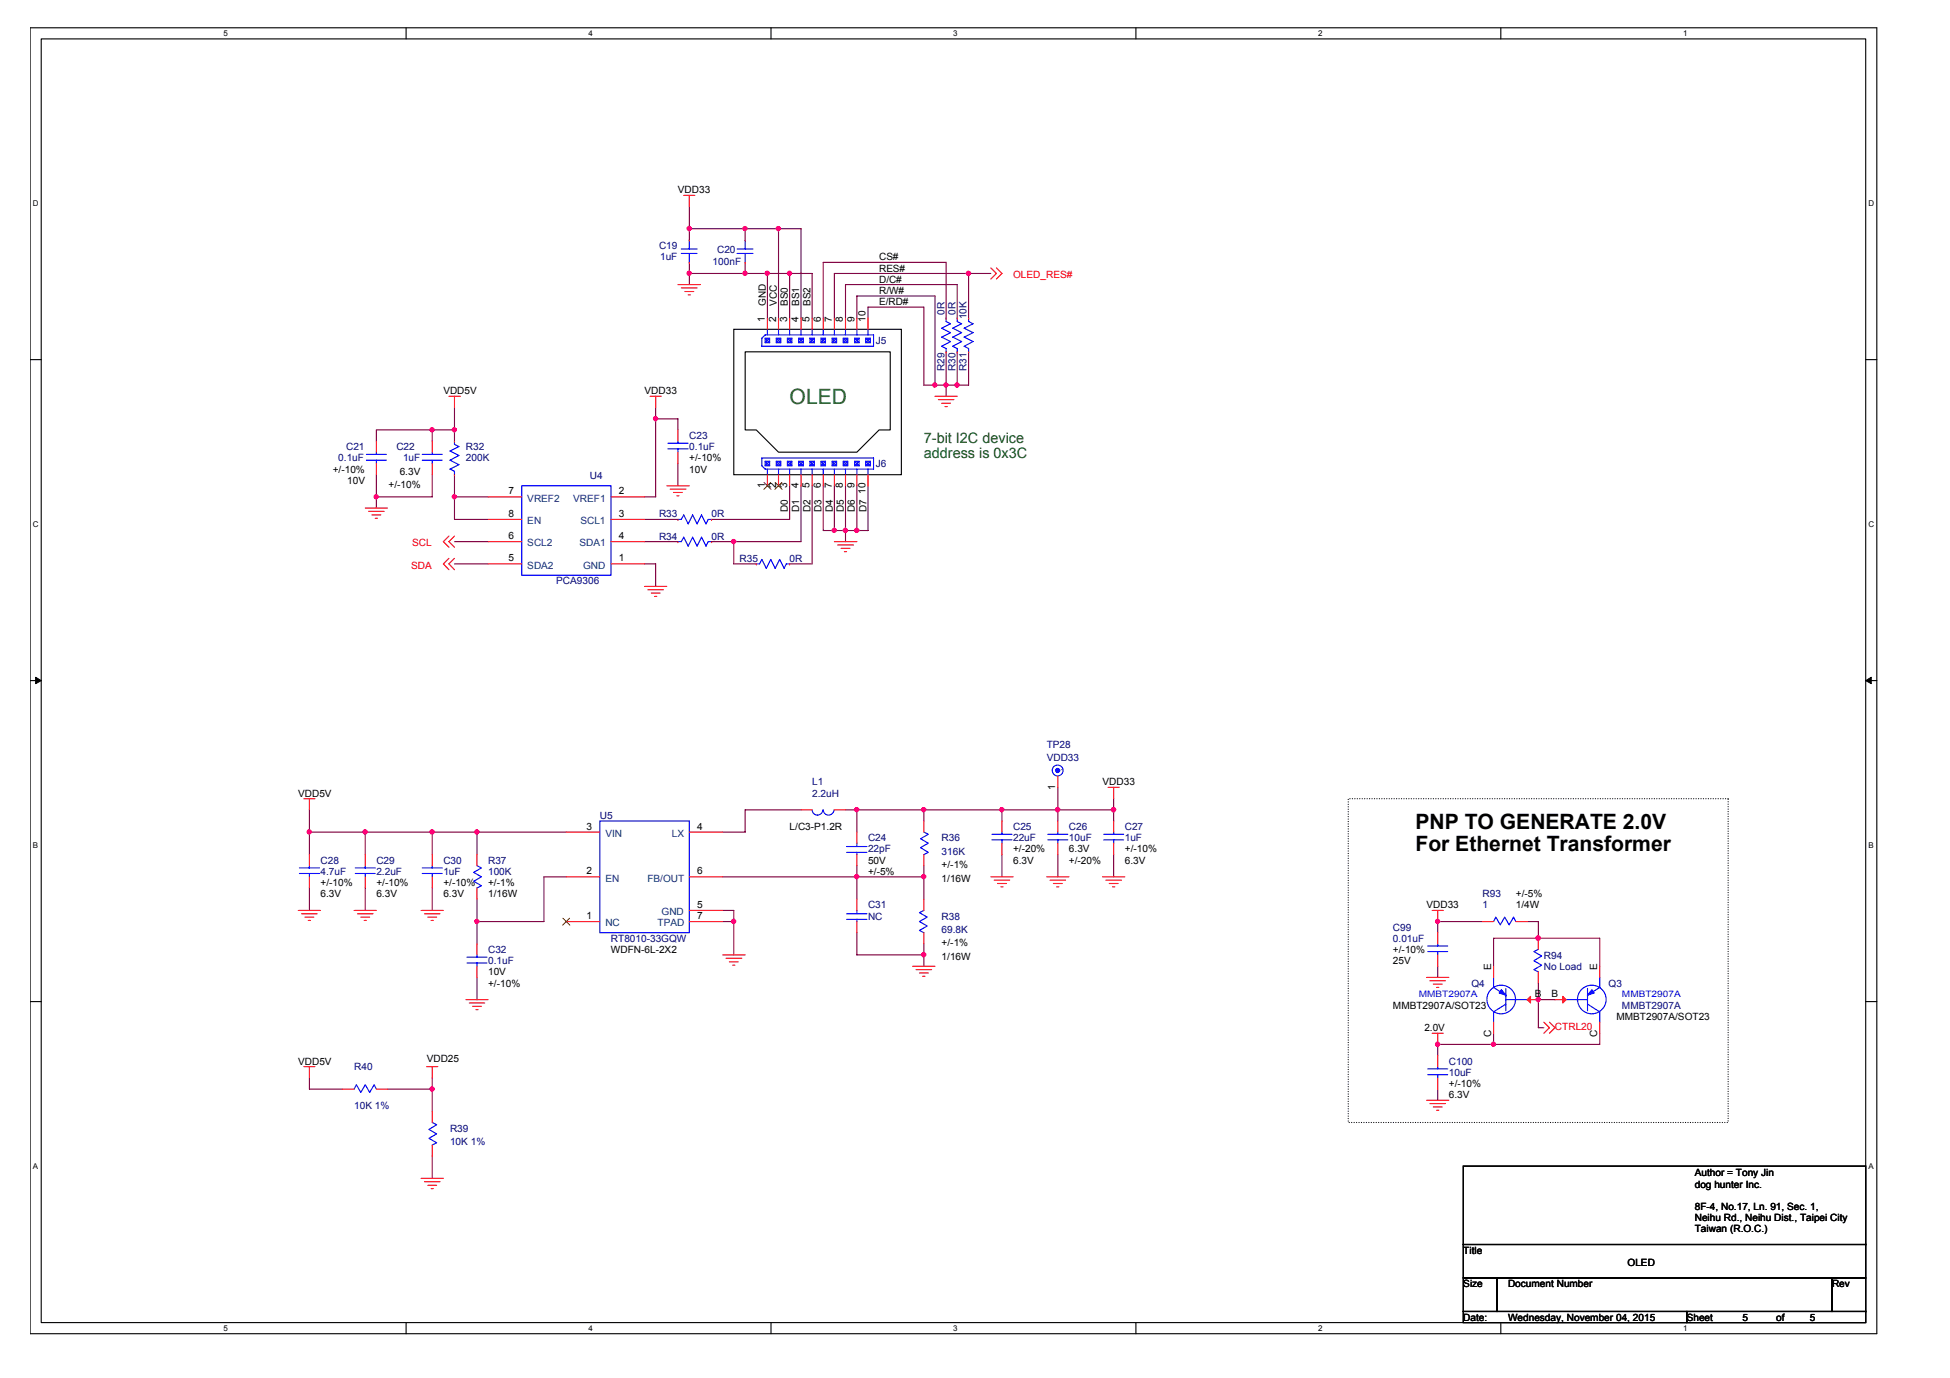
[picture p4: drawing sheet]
<svg xmlns="http://www.w3.org/2000/svg" width="297mm" height="210mm" viewBox="0 0 297 210" stroke-linecap="round" stroke-linejoin="round" font-family="sans-serif">
<path d="M4.6 4.2h281.3v199h-281.3zM6.3 5.9h277.9v195.6h-277.9z" fill="none" stroke="#000" stroke-width=".17"/>
<g fill="#fff">
<path d="M34.1 4.4h.6v1.4h-.6z"/>
<path d="M34.1 201.6h.6v1.4h-.6z"/>
</g>
<path d="M61.9 4.2v1.7M61.9 201.5v1.7" fill="none" stroke="#000" stroke-width=".17"/>
<g fill="#fff">
<path d="M89.6 4.4h.7v1.4h-.7z"/>
<path d="M89.6 201.6h.7v1.4h-.7z"/>
</g>
<path d="M117.4 4.2v1.7M117.4 201.5v1.7" fill="none" stroke="#000" stroke-width=".17"/>
<g fill="#fff">
<path d="M145.2 4.4h.7v1.4h-.7z"/>
<path d="M145.2 201.6h.7v1.4h-.7z"/>
</g>
<path d="M173 4.2v1.7M173 201.5v1.7" fill="none" stroke="#000" stroke-width=".17"/>
<g fill="#fff">
<path d="M200.8 4.4h.6v1.4h-.6z"/>
<path d="M200.8 201.6h.6v1.4h-.6z"/>
</g>
<path d="M228.6 4.2v1.7M228.6 201.5v1.7" fill="none" stroke="#000" stroke-width=".17"/>
<g fill="#fff">
<path d="M256.4 4.4h.6v1.4h-.6z"/>
<path d="M256.4 201.6h.6v1.4h-.6z"/>
<path d="M5 30.4h.8v1.3h-.8z"/>
<path d="M284.6 30.4h.8v1.3h-.8z"/>
<path d="M5 79.2h.8v1.4h-.8z"/>
<path d="M284.6 79.2h.8v1.4h-.8z"/>
</g>
<path d="M4.6 54.8h1.7M284.2 54.8h1.7" fill="none" stroke="#000" stroke-width=".17"/>
<g fill="#fff">
<path d="M5 128.1h.8v1.4h-.8z"/>
<path d="M284.6 128.1h.8v1.4h-.8z"/>
</g>
<path d="M4.6 103.7h1.7M284.2 103.7h1.7" fill="none" stroke="#000" stroke-width=".17"/>
<path d="M5.4 103.2l.9 .5-.9 .4zM284.2 103.7l.8-.5v.9z" fill="#000" stroke="#000" stroke-width=".15"/>
<g fill="#fff">
<path d="M5 177h.8v1.3h-.8z"/>
<path d="M284.6 177h.8v1.3h-.8z"/>
</g>
<path d="M111.8 50.2h25.5v22.1h-25.5zM113.5 53.6h22.1v11.9h-1.7l-3.4 3.4h-11.9l-3.4-3.4h-1.7zM4.6 152.6h1.7M284.2 152.6h1.7M222.9 177.6h61.3v12h-61.3zM222.9 189.6h61.3v5h-61.3zM222.9 194.6h5.1v5.2h-5.1zM222.9 199.8h34v1.7h-34zM228 194.6h51.1v5.2h-51.1zM256.9 199.8h27.3v1.7h-27.3zM279.1 194.6h5.1v5.2h-5.1z" fill="none" stroke="#000" stroke-width=".17"/>
<path d="M205.4 121.7h57.8v49.3h-57.8z" fill="none" stroke="#000" stroke-width=".17" stroke-dasharray="0 .3"/>
<g fill="none" stroke="#800040" stroke-width=".17">
<path d="M105 34.8h17v13.7M105 31.5v5.1M105 40v3.3M113.5 34.8v1.8M113.5 40v1.7M118.6 34.8v13.7M105 41.7h18.7v6.8M116.9 41.7v6.8M120.3 41.7v6.8M125.4 48.5v-8.5h18.7v8.5M128.8 48.5v-5.2h17v5.2M130.5 48.5v-3.4h11.9v13.6"/>
<path d="M132.2 48.5v-1.7h8.5v11.9h6.8v-5.1M144.1 53.6v6.8M145.8 53.6v5.1M147.5 41.7v6.8M150.9 41.7h-23.8v6.8M57.3 72.3v5.1M65.8 65.5v1.7M65.8 72.3v3.4h-8.5M69.2 75.7v3.4h5.2M69.2 65.5h-11.9v1.7M69.2 75.7h5.2M69.2 62.1v5.1"/>
<path d="M69.2 72.3v3.4M98.2 79.1h5.1M99.9 62.1v1.7h3.4v1.7M99.9 63.8v11.9h-1.7M103.3 70.6v3.4M120.3 74v5.1h-11.9M122 74v8.5h-13.6M123.7 74v11.9h-3.4M125.4 74v6.8h6.8v-6.8M127.1 74v6.8M128.8 74v8.5M130.5 74v6.8"/>
<path d="M69.2 85.9h5.2M69.2 82.5h5.2M98.2 85.9h1.7v3.4M98.2 82.5h5.1M111.8 82.5v3.4h3.4M161.1 119.9v5.2M47.1 126.7h8.5M47.1 123.4v6.8M47.1 135.3v3.4M55.6 126.7h10.2v3.5M55.6 126.7v3.5M55.6 135.3v3.4"/>
<path d="M65.8 126.7h20.4M65.8 135.3v3.4M72.7 126.7v3.5M72.7 136.9v6.9M86.2 133.6h-3.3v6.8h-10.2M110.1 138.7h1.7v6.8M110.1 133.6h30.6M122 123.4h-8.5v3.3h-3.4M128.8 123.4h40.8M130.5 123.4v3.3M130.5 131.9v5M140.7 123.4v1.7"/>
<path d="M140.7 131.9v5M152.6 123.4v1.7M152.6 130.2v3.4M161.1 130.2v3.4M169.6 121.7v3.4M169.6 130.2v3.4M72.7 148.9v3.4M110.1 140.4h1.7M130.5 142.1v3.4h10.2M140.7 143.8v3.4M219 147.2v1.7M225.8 140.4h-6.8v1.7"/>
<path d="M227.5 147.2v-4.3h16.2v4.3M227.5 157.4v1.7M232.6 140.4h1.7v2.5M234.3 149.7v6.8h.9M234.3 152.3h2.6M243.7 157.4v1.7h-24.7v1.7M47.1 164.2v1.7h5.1M65.8 164.2v1.7h-6.8M65.8 165.9v3.4M65.8 176.1v3.4M219 165.9v1.7"/>
</g>
<g fill="#f0f" stroke="#f0f" stroke-width=".17">
<circle cx="130.5" cy="80.8" r=".32"/>
<circle cx="128.8" cy="80.8" r=".32"/>
<circle cx="127.1" cy="80.8" r=".32"/>
<circle cx="113.5" cy="34.8" r=".32"/>
<circle cx="105" cy="34.8" r=".32"/>
<circle cx="113.5" cy="41.6" r=".32"/>
<circle cx="105" cy="41.6" r=".32"/>
<circle cx="142.4" cy="58.6" r=".32"/>
<circle cx="145.8" cy="58.6" r=".32"/>
<circle cx="144.1" cy="58.6" r=".32"/>
<circle cx="111.7" cy="82.5" r=".32"/>
<circle cx="116.9" cy="41.6" r=".32"/>
<circle cx="118.6" cy="34.8" r=".32"/>
<circle cx="120.3" cy="41.6" r=".32"/>
<circle cx="147.5" cy="41.6" r=".32"/>
<circle cx="152.6" cy="123.3" r=".32"/>
<circle cx="140.7" cy="123.3" r=".32"/>
<circle cx="47.1" cy="126.7" r=".32"/>
<circle cx="72.6" cy="140.4" r=".32"/>
<circle cx="55.6" cy="126.7" r=".32"/>
<circle cx="169.6" cy="123.3" r=".32"/>
<circle cx="161.1" cy="123.3" r=".32"/>
<circle cx="140.7" cy="145.4" r=".32"/>
<circle cx="72.6" cy="126.7" r=".32"/>
<circle cx="111.7" cy="140.4" r=".32"/>
<circle cx="65.8" cy="126.7" r=".32"/>
<circle cx="130.5" cy="123.3" r=".32"/>
<circle cx="140.7" cy="133.5" r=".32"/>
<circle cx="130.5" cy="133.5" r=".32"/>
<circle cx="57.3" cy="75.7" r=".32"/>
<circle cx="65.8" cy="65.5" r=".32"/>
<circle cx="99.9" cy="63.8" r=".32"/>
<circle cx="69.2" cy="65.5" r=".32"/>
<circle cx="69.2" cy="75.7" r=".32"/>
<circle cx="234.3" cy="152.2" r=".32"/>
<circle cx="219" cy="140.4" r=".32"/>
<circle cx="234.3" cy="142.9" r=".32"/>
<circle cx="219" cy="159.1" r=".32"/>
<circle cx="227.5" cy="159.1" r=".32"/>
<circle cx="65.8" cy="165.9" r=".32"/>
</g>
<g fill="none" stroke="#f00" stroke-width=".17">
<path d="M104.2 29.8h1.6M105 40h.1M105 36.6h.1M105 29.8v1.7M113.5 40h.1M113.5 36.6h.1M103.3 43.3h3.4M103.8 43.9h2.4M104.3 44.4h1.4M104.8 44.9h.4M116.9 48.5v1.7M118.6 48.5v1.7"/>
<path d="M120.3 48.5v1.7M122 48.5v1.7M123.7 48.5v1.7M125.4 48.5v1.7M127.1 48.5v1.7M128.8 48.5v1.7M130.5 48.5v1.7M132.2 48.5v1.7M144.1 48.5h.1M144.1 53.6h.1M145.8 48.5h.1M145.8 53.6h.1"/>
<path d="M147.5 48.5h.1M147.5 53.6h.1M150.9 40.8l.9 .9-.9 .8M151.8 40.8l.8 .9-.8 .8M55.6 77.4h3.4M56.1 77.9h2.4M56.7 78.4h1.3M57.2 79h.3M57.3 67.2v1.7M57.3 70.6v1.7M65.8 67.2v1.7M65.8 70.6v1.7"/>
<path d="M68.4 60.4h1.7M69.2 67.2h.1M69.2 72.3h.1M69.2 60.4v1.7M74.4 75.7h5.1M74.4 79.1h5.1M93.1 75.7h5.1M93.1 79.1h5.1M99 60.4h1.7M99.9 60.4v1.7M101.6 74h3.4M102.1 74.5h2.4"/>
<path d="M102.6 75h1.3M103.1 75.5h.3M103.3 79.1h.1M103.3 65.5v1.7M103.3 68.9v1.7M108.4 79.1h.1M116.9 72.3v1.7M118.6 72.3v1.7M120.3 72.3v1.7M122 72.3v1.7M123.7 72.3v1.7M125.4 72.3v1.7"/>
<path d="M127.1 72.3v1.7M128.8 72.3v1.7M130.5 72.3v1.7M132.2 72.3v1.7M142.4 60.4h3.4M142.9 60.9h2.4M143.4 61.4h1.4M143.9 61.9h.4M68.4 81.7l-.9 .8 .9 .9M68.4 85l-.9 .9 .9 .9M69.2 81.7l-.8 .8 .8 .9M69.2 85l-.8 .9 .8 .9"/>
<path d="M74.4 82.5h5.1M74.4 85.9h5.1M93.1 82.5h5.1M93.1 85.9h5.1M98.2 89.3h3.4M98.7 89.8h2.4M99.2 90.3h1.4M99.7 90.8h.3M103.3 82.5h.1M108.4 82.5h.1M115.2 85.9h.1M120.3 85.9h.1"/>
<path d="M127.1 82.5h3.4M127.6 83h2.4M128.1 83.5h1.4M128.6 84h.4M161.1 118.2v1.7M168.8 119.9h1.7M169.6 119.9v1.8M45.4 138.7h3.4M45.9 139.2h2.4M46.3 121.7h1.7M46.5 139.7h1.3M47.1 121.7v1.7"/>
<path d="M47.1 130.2v1.7M47.1 133.6v1.7M53.9 138.7h3.4M54.5 139.2h2.3M55 139.7h1.3M55.6 130.2v1.7M55.6 133.6v1.7M64.1 138.7h3.4M64.7 139.2h2.3M65.2 139.7h1.3M65.8 130.2v1.7M65.8 133.6v1.7"/>
<path d="M72.7 130.2v1.7M72.7 135.3v1.6M86.2 133.6h5.2M86.2 126.7h5.2M105 138.7h5.1M105 133.6h5.1M105 126.7h5.1M122 123.4h1.7M127.1 123.4h1.7M130.5 126.7v1.7M130.5 130.2v1.7M130.5 136.9v1.8"/>
<path d="M140.7 125.1v1.6M140.7 130.2v1.7M140.7 136.9v1.8M150.9 133.6h3.4M151.4 134.1h2.4M151.9 134.6h1.4M152.5 135.1h.3M152.6 125.1v1.6M152.6 128.4v1.8M159.4 133.6h3.4M159.9 134.1h2.4M160.5 134.6h1.3"/>
<path d="M161 135.1h.3M161.1 125.1v1.6M161.1 128.4v1.8M168 133.6h3.3M168.5 134.1h2.3M169 134.6h1.3M169.5 135.1h.3M169.6 125.1v1.6M169.6 128.4v1.8M218.2 138.7h1.7M219 138.7v1.7M47 140.2h.3"/>
<path d="M55.5 140.2h.3M65.7 140.2h.3M71 152.3h3.4M71.5 152.8h2.3M72 153.3h1.3M72.5 153.8h.3M72.7 143.8v1.7M72.7 147.2v1.7M86.2 140.4h5.2M105 140.4h5.1M110.1 145.5h3.4M110.6 146h2.4"/>
<path d="M111.1 146.5h1.4M111.6 147h.3M130.5 140.4v1.7M139 147.2h3.4M139.5 147.7h2.4M140.1 148.2h1.3M140.6 148.7h.3M140.7 142.1v1.7M217.3 148.9h3.4M217.8 149.4h2.4M218.2 157.4h1.7M218.3 149.9h1.4"/>
<path d="M218.8 150.4h.4M219 142.1v1.7M219 145.5v1.7M219 157.4v1.7M225.8 140.4h1.7M227.5 147.2v1.7M227.5 155.7v1.7M230.9 140.4h1.7M232.6 152.3h1.7M234.3 142.9v1.7M234.3 148v1.7M235.2 155.7l.8 .8-.8 .9"/>
<path d="M236 155.7l.9 .8-.9 .9M236.9 152.3h1.7M243.7 147.2v1.7M243.7 155.7v1.7M46.3 162.5h1.7M47.1 162.5v1.7M52.2 165.9h1.7M57.3 165.9h1.7M64.1 179.5h3.4M65 162.5h1.7M65.8 162.5v1.7M65.8 169.3v1.7"/>
<path d="M65.8 174.4v1.7M217.3 167.6h3.4M217.8 168.1h2.4M218.3 168.6h1.4M218.8 169.1h.4M219 160.8v1.7M219 164.2v1.7M64.7 180h2.3M65.2 180.6h1.3M65.7 181.1h.3"/>
</g>
<g fill="none" stroke="#00f" stroke-width=".17">
<path d="M103.8 38.6h2.4M103.8 37.9h2.4M105 36.6v1.3M105 38.6v1.4M112.3 38.6h2.4M112.3 37.9h2.4M113.5 36.6v1.3M113.5 38.6v1.4M116 51.5l.6-.5h16.5v1.7h-17.1zM116.6 51.5h.6v.7h-.6zM116.6 51.5l.6 .7M116.9 50.2v.8"/>
<path d="M117.2 51.5l-.6 .7M118.3 51.5h.6v.7h-.6zM118.3 51.5l.6 .7M118.6 50.2v.8M118.9 51.5l-.6 .7M119.9 51.5h.7v.7h-.7zM119.9 51.5l.7 .7M120.3 50.2v.8M120.6 51.5l-.7 .7M121.7 51.5h.7v.7h-.7zM121.7 51.5l.7 .7M122 50.2v.8"/>
<path d="M122.4 51.5l-.7 .7M123.4 51.5h.7v.7h-.7zM123.4 51.5l.7 .7M123.7 50.2v.8M124.1 51.5l-.7 .7M125.1 51.5h.6v.7h-.6zM125.1 51.5l.6 .7M125.4 50.2v.8M125.7 51.5l-.6 .7M126.8 51.5h.6v.7h-.6zM126.8 51.5l.6 .7M127.1 50.2v.8"/>
<path d="M127.4 51.5l-.6 .7M128.5 51.5h.6v.7h-.6zM128.5 51.5l.6 .7M128.8 50.2v.8M129.1 51.5l-.6 .7M130.2 51.5h.7v.7h-.7zM130.2 51.5l.7 .7M130.5 50.2v.8M130.9 51.5l-.7 .7M131.9 51.5h.7v.7h-.7zM131.9 51.5l.7 .7M132.2 50.2v.8"/>
<path d="M132.6 51.5l-.7 .7M144.1 48.5v.5l.7 .3-1.4 .7 1.4 .7-1.4 .6 1.4 .7-1.4 .7 .7 .4v.5M145.8 48.5v.5l.7 .3-1.4 .7 1.4 .7-1.4 .6 1.4 .7-1.4 .7 .7 .4v.5M147.5 48.5v.5l.7 .3-1.3 .7 1.3 .7-1.3 .6 1.3 .7-1.3 .7 .6 .4v.5M55.8 70.1h3.1M55.8 69.2h3.1M57.3 68.9v.3M57.3 70.1v.5M64.3 70.1h3.1M64.3 69.2h3.1M65.8 68.9v.3M65.8 70.1v.5"/>
<path d="M69.2 67.2v.5l.7 .3-1.3 .7 1.3 .7-1.3 .7 1.3 .7-1.3 .7 .6 .3v.5M79.5 74h13.6v13.6h-13.6zM101.7 68.4h3.1M101.7 67.5h3.1M103.3 67.2v.3M103.3 68.4v.5M103.3 79.1h.5l.4-.7 .6 1.4 .7-1.4 .7 1.4 .7-1.4 .6 1.4 .4-.7h.5M116 69.8h17.1v1.7h-16.5l-.6-.5zM116.6 70.3h.6v.7h-.6zM116.6 70.3l.6 .7M116.9 71.5v.8M117.2 70.3l-.6 .7"/>
<path d="M118.3 70.3h.6v.7h-.6zM118.3 70.3l.6 .7M118.6 71.5v.8M118.9 70.3l-.6 .7M119.9 70.3h.7v.7h-.7zM119.9 70.3l.7 .7M120.3 71.5v.8M120.6 70.3l-.7 .7M121.7 70.3h.7v.7h-.7zM121.7 70.3l.7 .7M122 71.5v.8M122.4 70.3l-.7 .7"/>
<path d="M123.4 70.3h.7v.7h-.7zM123.4 70.3l.7 .7M123.7 71.5v.8M124.1 70.3l-.7 .7M125.1 70.3h.6v.7h-.6zM125.1 70.3l.6 .7M125.4 71.5v.8M125.7 70.3l-.6 .7M126.8 70.3h.6v.7h-.6zM126.8 70.3l.6 .7M127.1 71.5v.8M127.4 70.3l-.6 .7"/>
<path d="M128.5 70.3h.6v.7h-.6zM128.5 70.3l.6 .7M128.8 71.5v.8M129.1 70.3l-.6 .7M130.2 70.3h.7v.7h-.7zM130.2 70.3l.7 .7M130.5 71.5v.8M130.9 70.3l-.7 .7M131.9 70.3h.7v.7h-.7zM131.9 70.3l.7 .7M132.2 71.5v.8M132.6 70.3l-.7 .7"/>
<path d="M103.3 82.5h.5l.4-.7 .6 1.4 .7-1.4 .7 1.4 .7-1.4 .6 1.4 .4-.7h.5M115.2 85.9h.5l.3-.7 .7 1.4 .7-1.4 .7 1.4 .7-1.4 .6 1.4 .4-.7h.5M45.6 133.1h3.1M45.6 132.2h3.1M47.1 131.9v.3M47.1 133.1v.5M54.1 133.1h3.1M54.1 132.2h3.1M55.6 131.9v.3M55.6 133.1v.5M64.3 133.1h3.1M64.3 132.2h3.1"/>
<path d="M65.8 131.9v.3M65.8 133.1v.5M72.7 131.9l.6 .3-1.1 .7 1.1 .7-1.1 .6 1.1 .7-.6 .4M91.4 125.1h13.6v17h-13.6zM123.7 123.4a.83 .83 0 0 0 .8 .8 .83 .83 0 0 0 .9-.8M125.4 123.4a.83 .83 0 0 0 .8 .8 .83 .83 0 0 0 .9-.8M129 128.9h3.1M129 129.8h3.1M129 139.2h3.1M130.5 128.4v.5M130.5 129.8v.4M130.5 138.7v.5"/>
<path d="M140.7 126.7l.7 .4-1.2 .7 1.2 .6-1.2 .7 1.2 .7-.7 .4M140.7 138.7l-.6 .3 1.1 .7-1.1 .7 1.1 .7-1.1 .6 .6 .4M151.1 127.9h3M151.1 127.1h3M152.6 126.7v.4M152.6 127.9v.5M159.6 127.9h3.1M159.6 127.1h3.1M161.1 126.7v.4M161.1 127.9v.5M168.1 127.9h3.1M168.1 127.1h3.1"/>
<path d="M169.6 126.7v.4M169.6 127.9v.5M71.1 146.7h3.1M71.1 145.8h3.1M72.7 145.5v.3M72.7 146.7v.5M129 140h3.1M130.5 140v.4M217.5 144.9h3M217.5 144.1h3M219 143.8v.3M219 144.9v.6"/>
<path d="M227.5 140.4l.4-.7 .6 1.2 .7-1.2 .7 1.2 .7-1.2 .3 .7M227.5 148.9v1.5l1.9 1.2M229.4 151.6h.1M229.4 152.3h3.2M229.4 150.6v3.4M229.4 152.9l-1.9 1.2v1.6M234.3 144.6l-.6 .3 1.1 .7-1.1 .7 1.1 .7-1.1 .7 .6 .3M238.6 152.3h3.2M241.8 151.6h.1M241.8 150.6v3.4M241.8 152.9l1.9 1.2v1.6M243.7 148.9v1.5l-1.9 1.2"/>
<path d="M53.9 165.9l.4-.7 .7 1.2 .6-1.2 .7 1.2 .7-1.2 .3 .7M65.8 171l.7 .3-1.2 .7 1.2 .7-1.2 .7 1.2 .7-.7 .3M217.5 163.7h3M217.5 162.8h3M219 162.5v.3M219 163.7v.5"/>
<circle cx="161.1" cy="117.4" r=".83"/>
<circle cx="228.7" cy="152.2" r="2.18"/>
<circle cx="242.5" cy="152.2" r="2.18"/>
</g>
<g fill="#00f" stroke="#00f" stroke-width=".17">
<path d="M228.7 150.7l.7 .9-1-.3z" fill-rule="evenodd"/>
<path d="M242.5 150.7l.3 .6-1 .3z" fill-rule="evenodd"/>
<circle cx="161.1" cy="117.4" r=".32"/>
</g>
<g fill="#f00" stroke="#f00" stroke-width=".17">
<path d="M232.6 152.3l.5-.5v1z"/>
<path d="M238.1 151.8l.5 .5-.5 .5z"/>
</g>
<path d="M116.4 73.5l1 1M117.4 73.5l-1.1 1M118.1 73.5l1 1M119.1 73.5l-1.1 1M85.7 139.9l1.1 1M86.8 139.9l-1.1 1" fill="none" stroke="#804000" stroke-width=".15"/>
<text font-size="3.2" fill="#008000" x="120.3" y="61.6">OLED</text>
<g font-size="3.2">
<text x="215.6" y="126.3">PNP TO GENERATE 2.0V</text>
<text x="215.6" y="129.6">For Ethernet Transformer</text>
</g>
<g font-size="2.2" fill="#008000">
<text x="140.7" y="67.5">7-bit I2C device</text>
<text x="140.7" y="69.8">address is 0x3C</text>
</g>
<g font-size="1.5">
<text x="103.3" y="29.5">VDD33</text>
<text x="133.9" y="41.4">RES#</text>
<text x="133.9" y="39.7">CS#</text>
<text x="116.6" y="46.6" transform="rotate(-90 116.6 46.6)">GND</text>
<text x="118.3" y="46.6" transform="rotate(-90 118.3 46.6)">VCC</text>
<text x="120" y="46.6" transform="rotate(-90 120 46.6)">BS0</text>
<text x="121.7" y="46.6" transform="rotate(-90 121.7 46.6)">BS1</text>
<text x="123.5" y="46.6" transform="rotate(-90 123.5 46.6)">BS2</text>
<text x="133.9" y="46.5">E/RD#</text>
<text x="133.9" y="44.7">R/W#</text>
<text x="133.9" y="43.1">D/C#</text>
<text x="116.5" y="49" transform="rotate(-90 116.5 49)">1</text>
<text x="118.2" y="49" transform="rotate(-90 118.2 49)">2</text>
<text x="119.9" y="49" transform="rotate(-90 119.9 49)">3</text>
<text x="121.6" y="49" transform="rotate(-90 121.6 49)">4</text>
<text x="123.3" y="49" transform="rotate(-90 123.3 49)">5</text>
<text x="125" y="49" transform="rotate(-90 125 49)">6</text>
<text x="126.7" y="49" transform="rotate(-90 126.7 49)">7</text>
<text x="128.4" y="49" transform="rotate(-90 128.4 49)">8</text>
<text x="130.1" y="49" transform="rotate(-90 130.1 49)">9</text>
<text x="131.8" y="49" transform="rotate(-90 131.8 49)">10</text>
<text x="67.5" y="60.1">VDD5V</text>
<text x="98.2" y="60.1">VDD33</text>
<text x="105" y="70.3">+/-10%</text>
<text x="50.7" y="72">+/-10%</text>
<text x="52.9" y="73.7">10V</text>
<text x="59.2" y="74.4">+/-10%</text>
<text x="60.9" y="72.3">6.3V</text>
<text x="77.4" y="75.3">7</text>
<text x="94.2" y="75.3">2</text>
<text x="105" y="72">10V</text>
<text x="116.5" y="74.3" transform="rotate(-90 116.5 74.3)">1</text>
<text x="118.2" y="74.3" transform="rotate(-90 118.2 74.3)">2</text>
<text x="119.9" y="74.3" transform="rotate(-90 119.9 74.3)">3</text>
<text x="121.6" y="74.3" transform="rotate(-90 121.6 74.3)">4</text>
<text x="123.3" y="74.3" transform="rotate(-90 123.3 74.3)">5</text>
<text x="125" y="74.3" transform="rotate(-90 125 74.3)">6</text>
<text x="126.7" y="74.3" transform="rotate(-90 126.7 74.3)">7</text>
<text x="128.4" y="74.3" transform="rotate(-90 128.4 74.3)">8</text>
<text x="130.1" y="74.3" transform="rotate(-90 130.1 74.3)">9</text>
<text x="131.8" y="75.2" transform="rotate(-90 131.8 75.2)">10</text>
<text x="77.4" y="78.7">8</text>
<text x="77.4" y="82.1">6</text>
<text x="94.2" y="78.7">3</text>
<text x="94.2" y="82.1">4</text>
<text x="120" y="78.1" transform="rotate(-90 120 78.1)">D0</text>
<text x="121.7" y="78.1" transform="rotate(-90 121.7 78.1)">D1</text>
<text x="123.5" y="78.1" transform="rotate(-90 123.5 78.1)">D2</text>
<text x="125.2" y="78.1" transform="rotate(-90 125.2 78.1)">D3</text>
<text x="126.8" y="78.1" transform="rotate(-90 126.8 78.1)">D4</text>
<text x="128.5" y="78.1" transform="rotate(-90 128.5 78.1)">D5</text>
<text x="130.2" y="78.1" transform="rotate(-90 130.2 78.1)">D6</text>
<text x="132" y="78.1" transform="rotate(-90 132 78.1)">D7</text>
<text x="77.4" y="85.5">5</text>
<text x="94.2" y="85.5">1</text>
<text x="168" y="119.6">VDD33</text>
<text x="45.4" y="121.3">VDD5V</text>
<text x="160.8" y="120.3" transform="rotate(-90 160.8 120.3)">1</text>
<text x="89.3" y="126.4">3</text>
<text x="106.2" y="126.4">4</text>
<text x="120.3" y="126.4">L/C3-P1.2R</text>
<text x="132.2" y="131.6">50V</text>
<text x="154.3" y="129.8">+/-20%</text>
<text x="154.3" y="131.6">6.3V</text>
<text x="162.8" y="129.8">6.3V</text>
<text x="162.8" y="131.6">+/-20%</text>
<text x="171.3" y="129.8">+/-10%</text>
<text x="171.3" y="131.6">6.3V</text>
<text x="48.8" y="135">+/-10%</text>
<text x="48.8" y="136.7">6.3V</text>
<text x="57.3" y="135">+/-10%</text>
<text x="57.3" y="136.7">6.3V</text>
<text x="67.5" y="135">+/-10%</text>
<text x="67.5" y="136.7">6.3V</text>
<text x="74.4" y="135">+/-1%</text>
<text x="74.4" y="136.7">1/16W</text>
<text x="89.3" y="133.2">2</text>
<text x="106.2" y="133.2">6</text>
<text x="132.2" y="133.3">+/-5%</text>
<text x="143.4" y="132.2">+/-1%</text>
<text x="143.4" y="134.3">1/16W</text>
<text x="230.9" y="136.7">+/-5%</text>
<text x="89.3" y="140">1</text>
<text x="106.2" y="138.3">5</text>
<text x="106.2" y="140">7</text>
<text x="217.3" y="138.3">VDD33</text>
<text x="230.9" y="138.3">1/4W</text>
<text x="74.4" y="148.6">10V</text>
<text x="93.1" y="145.2">WDFN-6L-2X2</text>
<text x="143.4" y="144.1">+/-1%</text>
<text x="143.4" y="146.2">1/16W</text>
<text x="212.2" y="146.9">25V</text>
<text x="212.2" y="145.2">+/-10%</text>
<text x="227.1" y="147.7" transform="rotate(-90 227.1 147.7)">E</text>
<text x="243.3" y="147.7" transform="rotate(-90 243.3 147.7)">E</text>
<text x="74.4" y="150.3">+/-10%</text>
<text x="212.2" y="153.7">MMBT2907A/SOT23</text>
<text x="233.8" y="151.9">B</text>
<text x="236.4" y="151.9">B</text>
<text x="246.2" y="155.4">MMBT2907A/SOT23</text>
<text x="65" y="161.8">VDD25</text>
<text x="217" y="157.1">2.0V</text>
<text x="227.1" y="158" transform="rotate(-90 227.1 158)">C</text>
<text x="243.3" y="158" transform="rotate(-90 243.3 158)">C</text>
<text x="45.4" y="162.2">VDD5V</text>
<text x="220.7" y="167.3">6.3V</text>
<text x="220.7" y="165.6">+/-10%</text>
<text x="258.2" y="179.2">Author = Tony Jin</text>
<text x="258.2" y="180.9">dog hunter Inc.</text>
<text x="258.2" y="184.3">8F-4, No.17, Ln. 91, Sec. 1,</text>
<text x="222.9" y="191">Title</text>
<text x="258.2" y="186">Neihu Rd., Neihu Dist., Taipei City</text>
<text x="258.2" y="187.7">Taiwan (R.O.C.)</text>
<text x="222.9" y="196">Size</text>
<text x="229.7" y="196">Document Number</text>
<text x="247.9" y="192.8">OLED</text>
<text x="279.1" y="196">Rev</text>
<text x="222.9" y="201.2">Date:</text>
<text x="229.7" y="201.2">Wednesday, November 04, 2015</text>
<text x="256.9" y="201.2">Sheet</text>
<text x="265.4" y="201.2">5</text>
<text x="270.6" y="201.2">of</text>
<text x="275.7" y="201.2">5</text>
</g>
<g font-size="1.5" fill="#000080">
<text x="100.4" y="38">C19</text>
<text x="100.6" y="39.7">1uF</text>
<text x="108.6" y="40.3">100nF</text>
<text x="109.2" y="38.5">C20</text>
<text x="143.9" y="48" transform="rotate(-90 143.9 48)">0R</text>
<text x="145.6" y="48" transform="rotate(-90 145.6 48)">0R</text>
<text x="133.4" y="52.4">J5</text>
<text x="147.2" y="48.6" transform="rotate(-90 147.2 48.6)">10K</text>
<text x="143.9" y="56.5" transform="rotate(-90 143.9 56.5)">R29</text>
<text x="145.6" y="56.5" transform="rotate(-90 145.6 56.5)">R30</text>
<text x="147.2" y="56.5" transform="rotate(-90 147.2 56.5)">R31</text>
<text x="51.5" y="70.3">0.1uF</text>
<text x="52.7" y="68.6">C21</text>
<text x="60.4" y="68.6">C22</text>
<text x="61.4" y="70.3">1uF</text>
<text x="71" y="68.6">R32</text>
<text x="71" y="70.3">200K</text>
<text x="105" y="66.9">C23</text>
<text x="105" y="68.6">0.1uF</text>
<text x="133.4" y="71.2">J6</text>
<text x="89.8" y="73">U4</text>
<text x="100.4" y="82.2">R34</text>
<text x="100.4" y="78.8">R33</text>
<text x="108.4" y="82.2">0R</text>
<text x="108.4" y="78.8">0R</text>
<text x="84.7" y="89">PCA9306</text>
<text x="112.7" y="85.6">R35</text>
<text x="120.3" y="85.6">0R</text>
<text x="159.4" y="113.9">TP28</text>
<text x="123.7" y="119.6">L1</text>
<text x="159.4" y="115.9">VDD33</text>
<text x="91.4" y="124.8">U5</text>
<text x="123.7" y="121.3">2.2uH</text>
<text x="48.8" y="131.6">C28</text>
<text x="57.3" y="131.6">C29</text>
<text x="67.5" y="131.6">C30</text>
<text x="74.4" y="131.6">R37</text>
<text x="132.2" y="128.1">C24</text>
<text x="132.2" y="129.8">22pF</text>
<text x="143.4" y="128.1">R36</text>
<text x="143.4" y="130.2">316K</text>
<text x="154.3" y="126.4">C25</text>
<text x="154.3" y="128.1">22uF</text>
<text x="162.8" y="126.4">C26</text>
<text x="162.8" y="128.1">10uF</text>
<text x="171.3" y="126.4">C27</text>
<text x="171.3" y="128.1">1uF</text>
<text x="48.8" y="133.3">4.7uF</text>
<text x="57.3" y="133.3">2.2uF</text>
<text x="67.5" y="133.3">1uF</text>
<text x="74.4" y="133.3">100K</text>
<text x="225.8" y="136.7">R93</text>
<text x="93.1" y="143.5">RT8010-33GQW</text>
<text x="132.2" y="138.3">C31</text>
<text x="132.2" y="140.1">NC</text>
<text x="143.4" y="140.1">R38</text>
<text x="143.4" y="142.1">69.8K</text>
<text x="212.2" y="141.8">C99</text>
<text x="212.2" y="143.5">0.01uF</text>
<text x="225.8" y="138.3">1</text>
<text x="74.4" y="145.2">C32</text>
<text x="74.4" y="146.9">0.1uF</text>
<text x="235.2" y="146">R94</text>
<text x="235.2" y="147.7">No Load</text>
<text x="224.1" y="150.3">Q4</text>
<text x="245" y="150.3">Q3</text>
<text x="247.1" y="153.7">MMBT2907A</text>
<text x="53.9" y="163">R40</text>
<text x="220.7" y="162.2">C100</text>
<text x="220.7" y="163.9">10uF</text>
<text x="53.9" y="169">10K 1%</text>
<text x="68.6" y="172.4">R39</text>
<text x="68.6" y="174.5">10K 1%</text>
</g>
<g font-size="1.5" fill="#f00">
<text x="154.3" y="42.4">OLED_RES#</text>
<text x="62.8" y="83.2">SCL</text>
<text x="62.6" y="86.6">SDA</text>
<text x="236.9" y="156.9">CTRL20</text>
</g>
<g font-size="1.5" fill="#004080">
<text x="80.3" y="76.4">VREF2</text>
<text x="87.3" y="76.4">VREF1</text>
<text x="80.3" y="79.8">EN</text>
<text x="80.3" y="83.2">SCL2</text>
<text x="88.3" y="83.2">SDA1</text>
<text x="88.4" y="79.8">SCL1</text>
<text x="80.3" y="86.6">SDA2</text>
<text x="88.8" y="86.6">GND</text>
<text x="161.9" y="117.4" transform="rotate(-90 161.9 117.4)">.</text>
<text x="92.2" y="127.5">VIN</text>
<text x="102.3" y="127.5">LX</text>
<text x="92.2" y="134.3">EN</text>
<text x="98.6" y="134.3">FB/OUT</text>
<text x="92.2" y="141.1">NC</text>
<text x="100.2" y="141.1">TPAD</text>
<text x="100.8" y="139.4">GND</text>
</g>
<g font-size="1.4" fill="#00f">
<text x="216.1" y="151.8">MMBT2907A</text>
<text x="247.1" y="151.8">MMBT2907A</text>
</g>
<g font-size="1.2">
<text x="34.1" y="5.5">5</text>
<text x="89.6" y="5.5">4</text>
<text x="145.2" y="5.5">3</text>
<text x="200.8" y="5.5">2</text>
<text x="256.4" y="5.5">1</text>
<text x="5" y="31.5">D</text>
<text x="284.6" y="31.5">D</text>
<text x="5" y="80.3">C</text>
<text x="284.6" y="80.3">C</text>
<text x="5" y="129.2">B</text>
<text x="284.6" y="129.2">B</text>
<text x="5" y="178.1">A</text>
<text x="284.6" y="178.1">A</text>
<text x="34.1" y="202.7">5</text>
<text x="89.6" y="202.7">4</text>
<text x="145.2" y="202.7">3</text>
<text x="200.8" y="202.7">2</text>
<text x="256.4" y="202.7">1</text>
</g>
</svg>
